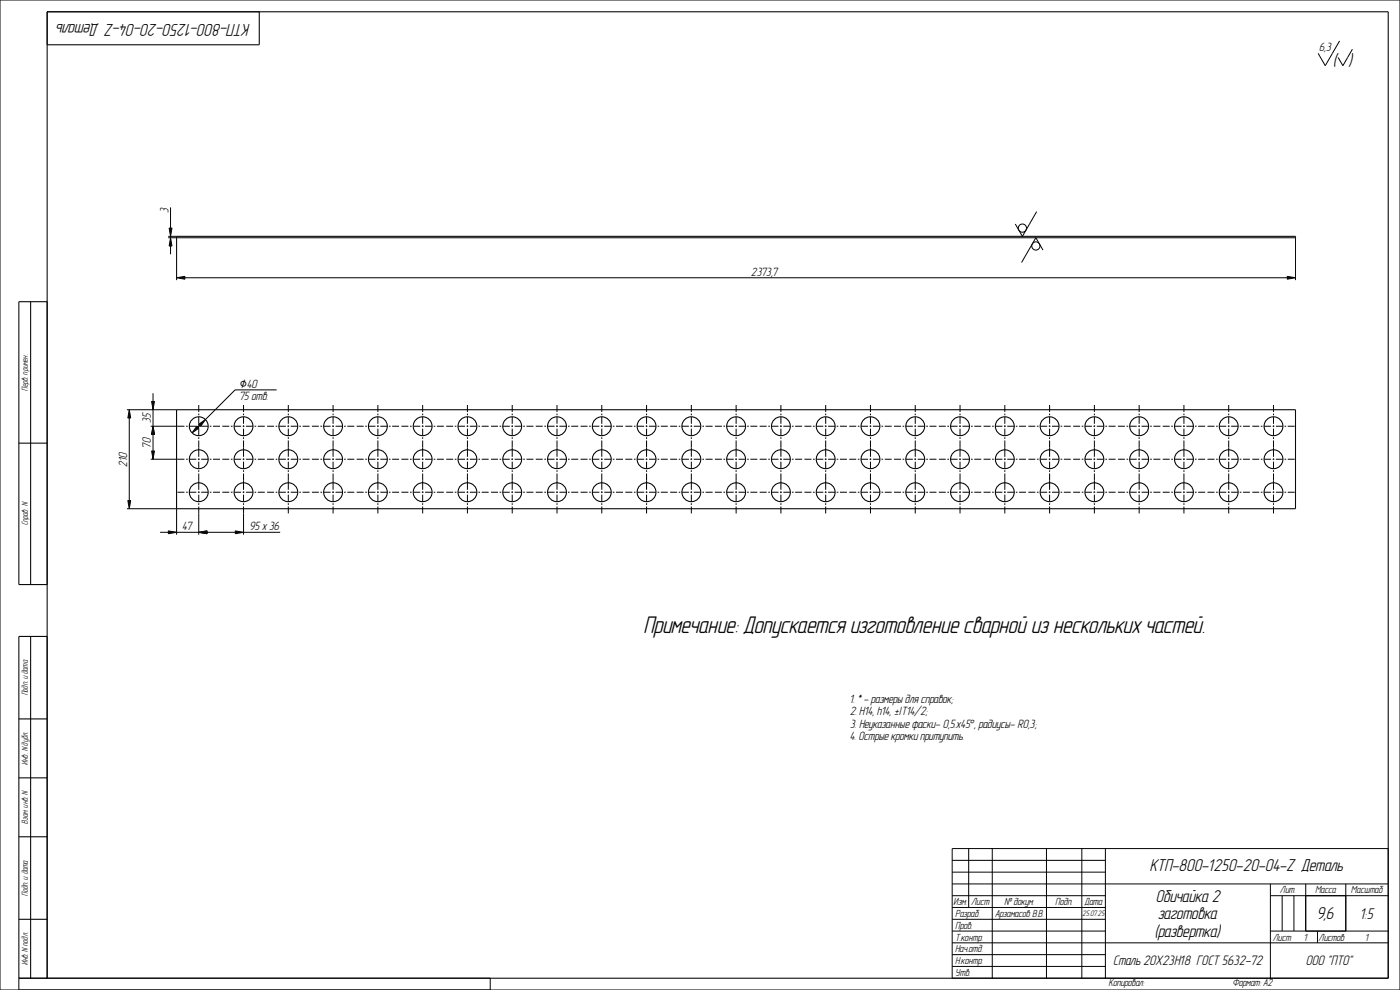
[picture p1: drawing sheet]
<svg xmlns="http://www.w3.org/2000/svg" width="594mm" height="420mm" viewBox="0 0 594 420" stroke-linecap="round" stroke-linejoin="round" font-family="sans-serif">
<g fill="#000">
<path d="M72.4 100.9l.6 3.5h-1.2zM71.8 96.8h1.2l-.6 3.5zM74.9 117.8l3.5-.6v1.2zM546.2 117.2l3.5 .6-3.5 .6zM54.8 173.8l.6 3.5h-1.2zM64.3 170.3h1.2l-.6 3.5zM84.3 180l2.9-2-2.1 2.9zM64.9 180.8l.6 3.5h-1.2zM64.3 191.3h1.2l-.6 3.5zM83.5 180.8l.9 .8-2.9 2.1zM54.2 212.3h1.2l-.6 3.5zM71.4 225.2l3.5 .6-3.5 .6z"/>
<path d="M84.3 225.8l3.5-.6v1.2zM99.8 225.2l3.5 .6-3.5 .6z"/>
</g>
<g fill="none" stroke="#000" stroke-width=".42">
<path d="M0 0h594v420h-594zM568.4 17.4l-6.1 10.5-3-5.3M573.8 20.9l-4 7-2-3.5M71.8 96.8h1.2l-.6 3.5zM72.4 88v8.8M439.9 89.8l-6.1 10.5-3-5.3M71.4 100.9h478.3v17.9M71.4 100.3h3.5M72.4 100.9l.6 3.5h-1.2zM72.4 100.3v.6M72.4 104.4v3.5M74.9 117.8l3.5-.6v1.2z"/>
<path d="M74.9 100.9v17.9M78.4 117.8h467.8M442.5 106.1l-3-5.2-6.1 10.5M546.2 117.2l3.5 .6-3.5 .6zM53.8 173.8h21.1M54.8 173.8l.6 3.5h-1.2zM54.8 177.3v35M64.3 170.3h1.2l-.6 3.5zM64.9 166.8v3.5M64.9 173.8v7M84.3 171.8v3M84.3 175.5v.7"/>
<path d="M84.3 176.8v3M103.3 171.8v3M103.3 175.5v.7M103.3 176.8v3M117.4 165.4h-17.6l-12.6 12.6M122.3 171.8v3M122.3 175.5v.7M122.3 176.8v3M141.3 171.8v3M141.3 175.5v.7M141.3 176.8v3M160.3 171.8v3"/>
<path d="M160.3 175.5v.7M160.3 176.8v3M179.3 171.8v3M179.3 175.5v.7M179.3 176.8v3M198.3 171.8v3M198.3 175.5v.7M198.3 176.8v3M217.3 171.8v3M217.3 175.5v.7M217.3 176.8v3M236.3 171.8v3"/>
<path d="M236.3 175.5v.7M236.3 176.8v3M255.3 171.8v3M255.3 175.5v.7M255.3 176.8v3M274.3 171.8v3M274.3 175.5v.7M274.3 176.8v3M293.3 171.8v3M293.3 175.5v.7M293.3 176.8v3M312.3 171.8v3"/>
<path d="M312.3 175.5v.7M312.3 176.8v3M331.3 171.8v3M331.3 175.5v.7M331.3 176.8v3M350.3 171.8v3M350.3 175.5v.7M350.3 176.8v3M369.3 171.8v3M369.3 175.5v.7M369.3 176.8v3M388.3 171.8v3"/>
<path d="M388.3 175.5v.7M388.3 176.8v3M407.3 171.8v3M407.3 175.5v.7M407.3 176.8v3M426.3 171.8v3M426.3 175.5v.7M426.3 176.8v3M445.3 171.8v3M445.3 175.5v.7M445.3 176.8v3M464.3 171.8v3"/>
<path d="M464.3 175.5v.7M464.3 176.8v3M483.3 171.8v3M483.3 175.5v.7M483.3 176.8v3M502.3 171.8v3M502.3 175.5v.7M502.3 176.8v3M521.3 171.8v3M521.3 175.5v.7M521.3 176.8v3M540.3 171.8v3"/>
<path d="M540.3 175.5v.7M540.3 176.8v3M63.9 194.8h14.4M63.9 180.8h14.4M64.3 191.3h1.2l-.6 3.5zM64.9 180.8l.6 3.5h-1.2zM64.9 184.3v10.5M79 194.8h.7M79 180.8h.7M80.3 194.8h3M80.3 180.8h3M83.5 180.8l.9 .8-2.9 2.1z"/>
<path d="M84 194.8h.7M84 180.8h.7M84.3 180l2.9-2-2.1 2.9zM84.3 180.5v.7M84.3 181.9v2.9M84.3 185.5v.7M84.3 186.9v6.9M84.3 194.5v.7M84.3 195.9v2.9M84.3 199.5v.7M84.7 180.5l-.7 .7M85.4 194.8h2.9"/>
<path d="M85.4 180.8h2.9M89 194.8h.7M89 180.8h.7M90.4 194.8h2.9M90.4 180.8h2.9M94.3 194.8h3M94.3 180.8h3M98 194.8h.7M98 180.8h.7M99.3 194.8h3M99.3 180.8h3M103 194.8h.7"/>
<path d="M103 180.8h.7M103.3 180.5v.7M103.3 181.9v2.9M103.3 185.5v.7M103.3 186.9v6.9M103.3 194.5v.7M103.3 195.9v2.9M103.3 199.5v.7M104.4 194.8h2.9M104.4 180.8h2.9M108 194.8h.7M108 180.8h.7"/>
<path d="M109.4 194.8h2.9M109.4 180.8h2.9M113.3 194.8h3M113.3 180.8h3M117 194.8h.7M117 180.8h.7M118.3 194.8h3M118.3 180.8h3M122 194.8h.7M122 180.8h.7M122.3 180.5v.7M122.3 181.9v2.9"/>
<path d="M122.3 185.5v.7M122.3 186.9v6.9M122.3 194.5v.7M122.3 195.9v2.9M122.3 199.5v.7M123.4 194.8h2.9M123.4 180.8h2.9M127 194.8h.7M127 180.8h.7M128.4 194.8h2.9M128.4 180.8h2.9M132.3 194.8h3"/>
<path d="M132.3 180.8h3M136 194.8h.7M136 180.8h.7M137.3 194.8h3M137.3 180.8h3M141 194.8h.7M141 180.8h.7M141.3 180.5v.7M141.3 181.9v2.9M141.3 185.5v.7M141.3 186.9v6.9M141.3 194.5v.7"/>
<path d="M141.3 195.9v2.9M141.3 199.5v.7M142.4 194.8h2.9M142.4 180.8h2.9M146 194.8h.7M146 180.8h.7M147.4 194.8h2.9M147.4 180.8h2.9M151.3 194.8h3M151.3 180.8h3M155 194.8h.7M155 180.8h.7"/>
<path d="M156.3 194.8h3M156.3 180.8h3M160 194.8h.7M160 180.8h.7M160.3 180.5v.7M160.3 181.9v2.9M160.3 185.5v.7M160.3 186.9v6.9M160.3 194.5v.7M160.3 195.9v2.9M160.3 199.5v.7M161.4 194.8h2.9"/>
<path d="M161.4 180.8h2.9M165 194.8h.7M165 180.8h.7M166.4 194.8h2.9M166.4 180.8h2.9M170.3 194.8h3M170.3 180.8h3M174 194.8h.7M174 180.8h.7M175.3 194.8h3M175.3 180.8h3M179 194.8h.7"/>
<path d="M179 180.8h.7M179.3 180.5v.7M179.3 181.9v2.9M179.3 185.5v.7M179.3 186.9v6.9M179.3 194.5v.7M179.3 195.9v2.9M179.3 199.5v.7M180.4 194.8h2.9M180.4 180.8h2.9M184 194.8h.7M184 180.8h.7"/>
<path d="M185.4 194.8h2.9M185.4 180.8h2.9M189.3 194.8h3M189.3 180.8h3M193 194.8h.7M193 180.8h.7M194.3 194.8h3M194.3 180.8h3M198 194.8h.7M198 180.8h.7M198.3 180.5v.7M198.3 181.9v2.9"/>
<path d="M198.3 185.5v.7M198.3 186.9v6.9M198.3 194.5v.7M198.3 195.9v2.9M198.3 199.5v.7M199.4 194.8h2.9M199.4 180.8h2.9M203 194.8h.7M203 180.8h.7M204.4 194.8h2.9M204.4 180.8h2.9M208.3 194.8h3"/>
<path d="M208.3 180.8h3M212 194.8h.7M212 180.8h.7M213.3 194.8h3M213.3 180.8h3M217 194.8h.7M217 180.8h.7M217.3 180.5v.7M217.3 181.9v2.9M217.3 185.5v.7M217.3 186.9v6.9M217.3 194.5v.7"/>
<path d="M217.3 195.9v2.9M217.3 199.5v.7M218.4 194.8h2.9M218.4 180.8h2.9M222 194.8h.7M222 180.8h.7M223.4 194.8h2.9M223.4 180.8h2.9M227.3 194.8h3M227.3 180.8h3M231 194.8h.7M231 180.8h.7"/>
<path d="M232.3 194.8h3M232.3 180.8h3M236 194.8h.7M236 180.8h.7M236.3 180.5v.7M236.3 181.9v2.9M236.3 185.5v.7M236.3 186.9v6.9M236.3 194.5v.7M236.3 195.9v2.9M236.3 199.5v.7M237.4 194.8h2.9"/>
<path d="M237.4 180.8h2.9M241 194.8h.7M241 180.8h.7M242.4 194.8h2.9M242.4 180.8h2.9M246.3 194.8h3M246.3 180.8h3M250 194.8h.7M250 180.8h.7M251.3 194.8h3M251.3 180.8h3M255 194.8h.7"/>
<path d="M255 180.8h.7M255.3 180.5v.7M255.3 181.9v2.9M255.3 185.5v.7M255.3 186.9v6.9M255.3 194.5v.7M255.3 195.9v2.9M255.3 199.5v.7M256.4 194.8h2.9M256.4 180.8h2.9M260 194.8h.7M260 180.8h.7"/>
<path d="M261.4 194.8h2.9M261.4 180.8h2.9M265.3 194.8h3M265.3 180.8h3M269 194.8h.7M269 180.8h.7M270.3 194.8h3M270.3 180.8h3M274 194.8h.7M274 180.8h.7M274.3 180.5v.7M274.3 181.9v2.9"/>
<path d="M274.3 185.5v.7M274.3 186.9v6.9M274.3 194.5v.7M274.3 195.9v2.9M274.3 199.5v.7M275.4 194.8h2.9M275.4 180.8h2.9M279 194.8h.7M279 180.8h.7M280.4 194.8h2.9M280.4 180.8h2.9M284.3 194.8h3"/>
<path d="M284.3 180.8h3M288 194.8h.7M288 180.8h.7M289.3 194.8h3M289.3 180.8h3M293 194.8h.7M293 180.8h.7M293.3 180.5v.7M293.3 181.9v2.9M293.3 185.5v.7M293.3 186.9v6.9M293.3 194.5v.7"/>
<path d="M293.3 195.9v2.9M293.3 199.5v.7M294.4 194.8h2.9M294.4 180.8h2.9M298 194.8h.7M298 180.8h.7M299.4 194.8h2.9M299.4 180.8h2.9M303.3 194.8h3M303.3 180.8h3M307 194.8h.7M307 180.8h.7"/>
<path d="M308.3 194.8h3M308.3 180.8h3M312 194.8h.7M312 180.8h.7M312.3 180.5v.7M312.3 181.9v2.9M312.3 185.5v.7M312.3 186.9v6.9M312.3 194.5v.7M312.3 195.9v2.9M312.3 199.5v.7M313.4 194.8h2.9"/>
<path d="M313.4 180.8h2.9M317 194.8h.7M317 180.8h.7M318.4 194.8h2.9M318.4 180.8h2.9M322.3 194.8h3M322.3 180.8h3M326 194.8h.7M326 180.8h.7M327.3 194.8h3M327.3 180.8h3M331 194.8h.7"/>
<path d="M331 180.8h.7M331.3 180.5v.7M331.3 181.9v2.9M331.3 185.5v.7M331.3 186.9v6.9M331.3 194.5v.7M331.3 195.9v2.9M331.3 199.5v.7M332.4 194.8h2.9M332.4 180.8h2.9M336 194.8h.7M336 180.8h.7"/>
<path d="M337.4 194.8h2.9M337.4 180.8h2.9M341.3 194.8h3M341.3 180.8h3M345 194.8h.7M345 180.8h.7M346.3 194.8h3M346.3 180.8h3M350 194.8h.7M350 180.8h.7M350.3 180.5v.7M350.3 181.9v2.9"/>
<path d="M350.3 185.5v.7M350.3 186.9v6.9M350.3 194.5v.7M350.3 195.9v2.9M350.3 199.5v.7M351.4 194.8h2.9M351.4 180.8h2.9M355 194.8h.7M355 180.8h.7M356.4 194.8h2.9M356.4 180.8h2.9M360.3 194.8h3"/>
<path d="M360.3 180.8h3M364 194.8h.7M364 180.8h.7M365.3 194.8h3M365.3 180.8h3M369 194.8h.7M369 180.8h.7M369.3 180.5v.7M369.3 181.9v2.9M369.3 185.5v.7M369.3 186.9v6.9M369.3 194.5v.7"/>
<path d="M369.3 195.9v2.9M369.3 199.5v.7M370.4 194.8h2.9M370.4 180.8h2.9M374 194.8h.7M374 180.8h.7M375.4 194.8h2.9M375.4 180.8h2.9M379.3 194.8h3M379.3 180.8h3M383 194.8h.7M383 180.8h.7"/>
<path d="M384.3 194.8h3M384.3 180.8h3M388 194.8h.7M388 180.8h.7M388.3 180.5v.7M388.3 181.9v2.9M388.3 185.5v.7M388.3 186.9v6.9M388.3 194.5v.7M388.3 195.9v2.9M388.3 199.5v.7M389.4 194.8h2.9"/>
<path d="M389.4 180.8h2.9M393 194.8h.7M393 180.8h.7M394.4 194.8h2.9M394.4 180.8h2.9M398.3 194.8h3M398.3 180.8h3M402 194.8h.7M402 180.8h.7M403.3 194.8h3M403.3 180.8h3M407 194.8h.7"/>
<path d="M407 180.8h.7M407.3 180.5v.7M407.3 181.9v2.9M407.3 185.5v.7M407.3 186.9v6.9M407.3 194.5v.7M407.3 195.9v2.9M407.3 199.5v.7M408.4 194.8h2.9M408.4 180.8h2.9M412 194.8h.7M412 180.8h.7"/>
<path d="M413.4 194.8h2.9M413.4 180.8h2.9M417.3 194.8h3M417.3 180.8h3M421 194.8h.7M421 180.8h.7M422.3 194.8h3M422.3 180.8h3M426 194.8h.7M426 180.8h.7M426.3 180.5v.7M426.3 181.9v2.9"/>
<path d="M426.3 185.5v.7M426.3 186.9v6.9M426.3 194.5v.7M426.3 195.9v2.9M426.3 199.5v.7M427.4 194.8h2.9M427.4 180.8h2.9M431 194.8h.7M431 180.8h.7M432.4 194.8h2.9M432.4 180.8h2.9M436.3 194.8h3"/>
<path d="M436.3 180.8h3M440 194.8h.7M440 180.8h.7M441.3 194.8h3M441.3 180.8h3M445 194.8h.7M445 180.8h.7M445.3 180.5v.7M445.3 181.9v2.9M445.3 185.5v.7M445.3 186.9v6.9M445.3 194.5v.7"/>
<path d="M445.3 195.9v2.9M445.3 199.5v.7M446.4 194.8h2.9M446.4 180.8h2.9M450 194.8h.7M450 180.8h.7M451.4 194.8h2.9M451.4 180.8h2.9M455.3 194.8h3M455.3 180.8h3M459 194.8h.7M459 180.8h.7"/>
<path d="M460.3 194.8h3M460.3 180.8h3M464 194.8h.7M464 180.8h.7M464.3 180.5v.7M464.3 181.9v2.9M464.3 185.5v.7M464.3 186.9v6.9M464.3 194.5v.7M464.3 195.9v2.9M464.3 199.5v.7M465.4 194.8h2.9"/>
<path d="M465.4 180.8h2.9M469 194.8h.7M469 180.8h.7M470.4 194.8h2.9M470.4 180.8h2.9M474.3 194.8h3M474.3 180.8h3M478 194.8h.7M478 180.8h.7M479.3 194.8h3M479.3 180.8h3M483 194.8h.7"/>
<path d="M483 180.8h.7M483.3 180.5v.7M483.3 181.9v2.9M483.3 185.5v.7M483.3 186.9v6.9M483.3 194.5v.7M483.3 195.9v2.9M483.3 199.5v.7M484.4 194.8h2.9M484.4 180.8h2.9M488 194.8h.7M488 180.8h.7"/>
<path d="M489.4 194.8h2.9M489.4 180.8h2.9M493.3 194.8h3M493.3 180.8h3M497 194.8h.7M497 180.8h.7M498.3 194.8h3M498.3 180.8h3M502 194.8h.7M502 180.8h.7M502.3 180.5v.7M502.3 181.9v2.9"/>
<path d="M502.3 185.5v.7M502.3 186.9v6.9M502.3 194.5v.7M502.3 195.9v2.9M502.3 199.5v.7M503.4 194.8h2.9M503.4 180.8h2.9M507 194.8h.7M507 180.8h.7M508.4 194.8h2.9M508.4 180.8h2.9M512.3 194.8h3"/>
<path d="M512.3 180.8h3M516 194.8h.7M516 180.8h.7M517.3 194.8h3M517.3 180.8h3M521 194.8h.7M521 180.8h.7M521.3 180.5v.7M521.3 181.9v2.9M521.3 185.5v.7M521.3 186.9v6.9M521.3 194.5v.7"/>
<path d="M521.3 195.9v2.9M521.3 199.5v.7M522.4 194.8h2.9M522.4 180.8h2.9M526 194.8h.7M526 180.8h.7M527.4 194.8h2.9M527.4 180.8h2.9M531.3 194.8h3M531.3 180.8h3M535 194.8h.7M535 180.8h.7"/>
<path d="M536.3 194.8h3M536.3 180.8h3M540 194.8h.7M540 180.8h.7M540.3 180.5v.7M540.3 181.9v2.9M540.3 185.5v.7M540.3 186.9v6.9M540.3 194.5v.7M540.3 195.9v2.9M540.3 199.5v.7M541.4 194.8h2.9"/>
<path d="M541.4 180.8h2.9M545 194.8h.7M545 180.8h.7M546.4 194.8h2.9M546.4 180.8h2.9M53.8 215.8h21.1v11M54.2 212.3h1.2l-.6 3.5zM75.3 208.8h3M79 208.8h.7M80.3 208.8h3M84 208.8h.7M84.3 200.9v6.9"/>
<path d="M84.3 208.5v.7M84.3 209.9v2.9M84.3 213.5v.7M84.3 214.9v11.9M85.4 208.8h2.9M89 208.8h.7M90.4 208.8h2.9M94.3 208.8h3M98 208.8h.7M99.3 208.8h3M103 208.8h.7M103.3 200.9v6.9"/>
<path d="M103.3 208.5v.7M103.3 209.9v2.9M103.3 213.5v.7M103.3 214.9v11.9M104.4 208.8h2.9M108 208.8h.7M109.4 208.8h2.9M113.3 208.8h3M117 208.8h.7M118.3 208.8h3M122 208.8h.7M122.3 200.9v6.9"/>
<path d="M122.3 208.5v.7M122.3 209.9v2.9M122.3 213.5v.7M122.3 214.9v2.9M123.4 208.8h2.9M127 208.8h.7M128.4 208.8h2.9M132.3 208.8h3M136 208.8h.7M137.3 208.8h3M141 208.8h.7M141.3 200.9v6.9"/>
<path d="M141.3 208.5v.7M141.3 209.9v2.9M141.3 213.5v.7M141.3 214.9v2.9M142.4 208.8h2.9M146 208.8h.7M147.4 208.8h2.9M151.3 208.8h3M155 208.8h.7M156.3 208.8h3M160 208.8h.7M160.3 200.9v6.9"/>
<path d="M160.3 208.5v.7M160.3 209.9v2.9M160.3 213.5v.7M160.3 214.9v2.9M161.4 208.8h2.9M165 208.8h.7M166.4 208.8h2.9M170.3 208.8h3M174 208.8h.7M175.3 208.8h3M179 208.8h.7M179.3 200.9v6.9"/>
<path d="M179.3 208.5v.7M179.3 209.9v2.9M179.3 213.5v.7M179.3 214.9v2.9M180.4 208.8h2.9M184 208.8h.7M185.4 208.8h2.9M189.3 208.8h3M193 208.8h.7M194.3 208.8h3M198 208.8h.7M198.3 200.9v6.9"/>
<path d="M198.3 208.5v.7M198.3 209.9v2.9M198.3 213.5v.7M198.3 214.9v2.9M199.4 208.8h2.9M203 208.8h.7M204.4 208.8h2.9M208.3 208.8h3M212 208.8h.7M213.3 208.8h3M217 208.8h.7M217.3 200.9v6.9"/>
<path d="M217.3 208.5v.7M217.3 209.9v2.9M217.3 213.5v.7M217.3 214.9v2.9M218.4 208.8h2.9M222 208.8h.7M223.4 208.8h2.9M227.3 208.8h3M231 208.8h.7M232.3 208.8h3M236 208.8h.7M236.3 200.9v6.9"/>
<path d="M236.3 208.5v.7M236.3 209.9v2.9M236.3 213.5v.7M236.3 214.9v2.9M237.4 208.8h2.9M241 208.8h.7M242.4 208.8h2.9M246.3 208.8h3M250 208.8h.7M251.3 208.8h3M255 208.8h.7M255.3 200.9v6.9"/>
<path d="M255.3 208.5v.7M255.3 209.9v2.9M255.3 213.5v.7M255.3 214.9v2.9M256.4 208.8h2.9M260 208.8h.7M261.4 208.8h2.9M265.3 208.8h3M269 208.8h.7M270.3 208.8h3M274 208.8h.7M274.3 200.9v6.9"/>
<path d="M274.3 208.5v.7M274.3 209.9v2.9M274.3 213.5v.7M274.3 214.9v2.9M275.4 208.8h2.9M279 208.8h.7M280.4 208.8h2.9M284.3 208.8h3M288 208.8h.7M289.3 208.8h3M293 208.8h.7M293.3 200.9v6.9"/>
<path d="M293.3 208.5v.7M293.3 209.9v2.9M293.3 213.5v.7M293.3 214.9v2.9M294.4 208.8h2.9M298 208.8h.7M299.4 208.8h2.9M303.3 208.8h3M307 208.8h.7M308.3 208.8h3M312 208.8h.7M312.3 200.9v6.9"/>
<path d="M312.3 208.5v.7M312.3 209.9v2.9M312.3 213.5v.7M312.3 214.9v2.9M313.4 208.8h2.9M317 208.8h.7M318.4 208.8h2.9M322.3 208.8h3M326 208.8h.7M327.3 208.8h3M331 208.8h.7M331.3 200.9v6.9"/>
<path d="M331.3 208.5v.7M331.3 209.9v2.9M331.3 213.5v.7M331.3 214.9v2.9M332.4 208.8h2.9M336 208.8h.7M337.4 208.8h2.9M341.3 208.8h3M345 208.8h.7M346.3 208.8h3M350 208.8h.7M350.3 200.9v6.9"/>
<path d="M350.3 208.5v.7M350.3 209.9v2.9M350.3 213.5v.7M350.3 214.9v2.9M351.4 208.8h2.9M355 208.8h.7M356.4 208.8h2.9M360.3 208.8h3M364 208.8h.7M365.3 208.8h3M369 208.8h.7M369.3 200.9v6.9"/>
<path d="M369.3 208.5v.7M369.3 209.9v2.9M369.3 213.5v.7M369.3 214.9v2.9M370.4 208.8h2.9M374 208.8h.7M375.4 208.8h2.9M379.3 208.8h3M383 208.8h.7M384.3 208.8h3M388 208.8h.7M388.3 200.9v6.9"/>
<path d="M388.3 208.5v.7M388.3 209.9v2.9M388.3 213.5v.7M388.3 214.9v2.9M389.4 208.8h2.9M393 208.8h.7M394.4 208.8h2.9M398.3 208.8h3M402 208.8h.7M403.3 208.8h3M407 208.8h.7M407.3 200.9v6.9"/>
<path d="M407.3 208.5v.7M407.3 209.9v2.9M407.3 213.5v.7M407.3 214.9v2.9M408.4 208.8h2.9M412 208.8h.7M413.4 208.8h2.9M417.3 208.8h3M421 208.8h.7M422.3 208.8h3M426 208.8h.7M426.3 200.9v6.9"/>
<path d="M426.3 208.5v.7M426.3 209.9v2.9M426.3 213.5v.7M426.3 214.9v2.9M427.4 208.8h2.9M431 208.8h.7M432.4 208.8h2.9M436.3 208.8h3M440 208.8h.7M441.3 208.8h3M445 208.8h.7M445.3 200.9v6.9"/>
<path d="M445.3 208.5v.7M445.3 209.9v2.9M445.3 213.5v.7M445.3 214.9v2.9M446.4 208.8h2.9M450 208.8h.7M451.4 208.8h2.9M455.3 208.8h3M459 208.8h.7M460.3 208.8h3M464 208.8h.7M464.3 200.9v6.9"/>
<path d="M464.3 208.5v.7M464.3 209.9v2.9M464.3 213.5v.7M464.3 214.9v2.9M465.4 208.8h2.9M469 208.8h.7M470.4 208.8h2.9M474.3 208.8h3M478 208.8h.7M479.3 208.8h3M483 208.8h.7M483.3 200.9v6.9"/>
<path d="M483.3 208.5v.7M483.3 209.9v2.9M483.3 213.5v.7M483.3 214.9v2.9M484.4 208.8h2.9M488 208.8h.7M489.4 208.8h2.9M493.3 208.8h3M497 208.8h.7M498.3 208.8h3M502 208.8h.7M502.3 200.9v6.9"/>
<path d="M502.3 208.5v.7M502.3 209.9v2.9M502.3 213.5v.7M502.3 214.9v2.9M503.4 208.8h2.9M507 208.8h.7M508.4 208.8h2.9M512.3 208.8h3M516 208.8h.7M517.3 208.8h3M521 208.8h.7M521.3 200.9v6.9"/>
<path d="M521.3 208.5v.7M521.3 209.9v2.9M521.3 213.5v.7M521.3 214.9v2.9M522.4 208.8h2.9M526 208.8h.7M527.4 208.8h2.9M531.3 208.8h3M535 208.8h.7M536.3 208.8h3M540 208.8h.7M540.3 200.9v6.9"/>
<path d="M540.3 208.5v.7M540.3 209.9v2.9M540.3 213.5v.7M540.3 214.9v2.9M541.4 208.8h2.9M545 208.8h.7M546.4 208.8h2.9M67.9 225.8h16.4M71.4 225.2l3.5 .6-3.5 .6zM84.3 225.8l3.5-.6v1.2zM87.8 225.8h12M99.8 225.2l3.5 .6-3.5 .6z"/>
<path d="M103.3 225.8h15.6M404 360h185v55h-185zM411 360v25M421 360v55M444 360v55M459 360v55M469 360v55M404 365h65M404 370h65M404 375h185M404 380h65M539 380h50"/>
<path d="M539 375v40M544 380v15M549 380v15M554 375v20M571 375v20M404 385h65M404 390h65M404 395h65M404 400h185M539 395h50M559 395v5M8 420v-5h200v5"/>
<path d="M404 405h65M404 410h65"/>
<circle cx="433.8" cy="96.8" r="1.74"/>
<circle cx="439.5" cy="104.4" r="1.74"/>
</g>
<g fill="none" stroke="#000" stroke-width=".45">
<path d="M110 5v14h-90M74.9 100.9v-.6h474.8v.6M13 128v120M20 128h-12v120h12M74.9 173.8h474.8v42h-474.8zM8 188h12M13 270v145M20 270h-12v145h581v-410h-569v410M8 305h12M8 330h12M8 355h12M8 390h12"/>
<circle cx="84.3" cy="180.8" r="4"/>
<circle cx="84.3" cy="194.8" r="4"/>
<circle cx="103.3" cy="180.8" r="4"/>
<circle cx="103.3" cy="194.8" r="4"/>
<circle cx="122.3" cy="180.8" r="4"/>
<circle cx="122.3" cy="194.8" r="4"/>
<circle cx="141.3" cy="180.8" r="4"/>
<circle cx="141.3" cy="194.8" r="4"/>
<circle cx="160.3" cy="180.8" r="4"/>
<circle cx="160.3" cy="194.8" r="4"/>
<circle cx="179.3" cy="180.8" r="4"/>
<circle cx="179.3" cy="194.8" r="4"/>
<circle cx="198.3" cy="180.8" r="4"/>
<circle cx="198.3" cy="194.8" r="4"/>
<circle cx="217.3" cy="180.8" r="4"/>
<circle cx="217.3" cy="194.8" r="4"/>
<circle cx="236.3" cy="180.8" r="4"/>
<circle cx="236.3" cy="194.8" r="4"/>
<circle cx="255.3" cy="180.8" r="4"/>
<circle cx="255.3" cy="194.8" r="4"/>
<circle cx="274.3" cy="180.8" r="4"/>
<circle cx="274.3" cy="194.8" r="4"/>
<circle cx="293.3" cy="180.8" r="4"/>
<circle cx="293.3" cy="194.8" r="4"/>
<circle cx="312.3" cy="180.8" r="4"/>
<circle cx="312.3" cy="194.8" r="4"/>
<circle cx="331.3" cy="180.8" r="4"/>
<circle cx="331.3" cy="194.8" r="4"/>
<circle cx="350.3" cy="180.8" r="4"/>
<circle cx="350.3" cy="194.8" r="4"/>
<circle cx="369.3" cy="180.8" r="4"/>
<circle cx="369.3" cy="194.8" r="4"/>
<circle cx="388.3" cy="180.8" r="4"/>
<circle cx="388.3" cy="194.8" r="4"/>
<circle cx="407.3" cy="180.8" r="4"/>
<circle cx="407.3" cy="194.8" r="4"/>
<circle cx="426.3" cy="180.8" r="4"/>
<circle cx="426.3" cy="194.8" r="4"/>
<circle cx="445.3" cy="180.8" r="4"/>
<circle cx="445.3" cy="194.8" r="4"/>
<circle cx="464.3" cy="180.8" r="4"/>
<circle cx="464.3" cy="194.8" r="4"/>
<circle cx="483.3" cy="180.8" r="4"/>
<circle cx="483.3" cy="194.8" r="4"/>
<circle cx="502.3" cy="180.8" r="4"/>
<circle cx="502.3" cy="194.8" r="4"/>
<circle cx="521.3" cy="180.8" r="4"/>
<circle cx="521.3" cy="194.8" r="4"/>
<circle cx="540.3" cy="180.8" r="4"/>
<circle cx="540.3" cy="194.8" r="4"/>
<circle cx="84.3" cy="208.8" r="4"/>
<circle cx="103.3" cy="208.8" r="4"/>
<circle cx="122.3" cy="208.8" r="4"/>
<circle cx="141.3" cy="208.8" r="4"/>
<circle cx="160.3" cy="208.8" r="4"/>
<circle cx="179.3" cy="208.8" r="4"/>
<circle cx="198.3" cy="208.8" r="4"/>
<circle cx="217.3" cy="208.8" r="4"/>
<circle cx="236.3" cy="208.8" r="4"/>
<circle cx="255.3" cy="208.8" r="4"/>
<circle cx="274.3" cy="208.8" r="4"/>
<circle cx="293.3" cy="208.8" r="4"/>
<circle cx="312.3" cy="208.8" r="4"/>
<circle cx="331.3" cy="208.8" r="4"/>
<circle cx="350.3" cy="208.8" r="4"/>
<circle cx="369.3" cy="208.8" r="4"/>
<circle cx="388.3" cy="208.8" r="4"/>
<circle cx="407.3" cy="208.8" r="4"/>
<circle cx="426.3" cy="208.8" r="4"/>
<circle cx="445.3" cy="208.8" r="4"/>
<circle cx="464.3" cy="208.8" r="4"/>
<circle cx="483.3" cy="208.8" r="4"/>
<circle cx="502.3" cy="208.8" r="4"/>
<circle cx="521.3" cy="208.8" r="4"/>
<circle cx="540.3" cy="208.8" r="4"/>
</g>
<text font-size="10.2" x="273.3" y="268.4">Примечание: Допускается изготовление сварной из нескольких частей.</text>
<text font-size="7.5" x="565.7" y="28.1">( )</text>
<g font-size="7.3">
<text x="106" y="10.1" transform="rotate(-180 106 10.1)">КТП-800-1250-20-04-Z Деталь</text>
<text x="488" y="369.4">КТП-800-1250-20-04-Z Деталь</text>
<text x="490.5" y="382.5">Обичайка 2</text>
<text x="491.7" y="390">заготовка</text>
<text x="559.2" y="390">9,6</text>
<text x="490" y="397.5">(развертка)</text>
</g>
<text font-size="6.6" x="577.2" y="389.7">1:5</text>
<g font-size="5.9">
<text x="472.4" y="409.5">Сталь 20Х23Н18 ГОСТ 5632-72</text>
<text x="554.1" y="409.5">ООО &quot;ПТО&quot;</text>
</g>
<text font-size="5.3" x="101.8" y="164.5">⌀40</text>
<g font-size="5.1">
<text x="559.9" y="21.7">6,3</text>
<text x="71.5" y="90.3" transform="rotate(-90 71.5 90.3)">3</text>
<text x="318.8" y="117">2373,7</text>
<text x="101.8" y="169.8">75 отв.</text>
<text x="64.1" y="179.6" transform="rotate(-90 64.1 179.6)">35</text>
<text x="64.1" y="190" transform="rotate(-90 64.1 190)">70</text>
<text x="54" y="198" transform="rotate(-90 54 198)">210</text>
<text x="77.4" y="225">47</text>
<text x="106.2" y="225">95 х 36</text>
<text x="360.7" y="298.2">1. * - размеры для справок;</text>
<text x="360.7" y="303.4">2. H14, h14, ±IT14/2;</text>
<text x="360.7" y="308.7">3. Неуказанные фаски- 0,5.х45°, радиусы- R0,3;</text>
<text x="360.7" y="313.9">4. Острые кромки притупить.</text>
</g>
<g font-size="4.4">
<text x="404.6" y="384">Изм.</text>
<text x="412.2" y="384">Лист</text>
<text x="426.2" y="384">№ докум.</text>
<text x="447.9" y="384">Подп.</text>
<text x="460.3" y="384">Дата</text>
<text x="543.2" y="379">Лит.</text>
<text x="558.1" y="379">Масса</text>
<text x="573.3" y="379">Масштаб</text>
<text x="405.4" y="389">Pазраб.</text>
<text x="422.4" y="389">Арзамасов В.В.</text>
<text x="405.4" y="394">Пров.</text>
<text x="405.4" y="399">Т.контр.</text>
<text x="540.2" y="399">Лист</text>
<text x="553.4" y="399">1</text>
<text x="559.6" y="399">Листов</text>
<text x="579.4" y="399">1</text>
<text x="405.4" y="404">Нач.отд.</text>
<text x="405.4" y="409">Н.контр.</text>
<text x="405.4" y="414">Утв.</text>
<text x="470.5" y="418.5">Копировал:</text>
<text x="523" y="418.5">Формат: А2</text>
</g>
<g font-size="3.7">
<text x="11.7" y="165.8" transform="rotate(-90 11.7 165.8)">Перв. примен.</text>
<text x="11.7" y="222.8" transform="rotate(-90 11.7 222.8)">Справ. N</text>
<text x="11.7" y="295" transform="rotate(-90 11.7 295)">Подп. и дата</text>
<text x="11.7" y="324.5" transform="rotate(-90 11.7 324.5)">Инв. N дубл.</text>
<text x="11.7" y="349.5" transform="rotate(-90 11.7 349.5)">Взам. инв. N</text>
<text x="11.7" y="380" transform="rotate(-90 11.7 380)">Подп. и дата</text>
<text x="11.7" y="409.5" transform="rotate(-90 11.7 409.5)">Инв. N подл.</text>
</g>
<text font-size="3.4" x="459.3" y="388.6">25.07.25</text>
</svg>
